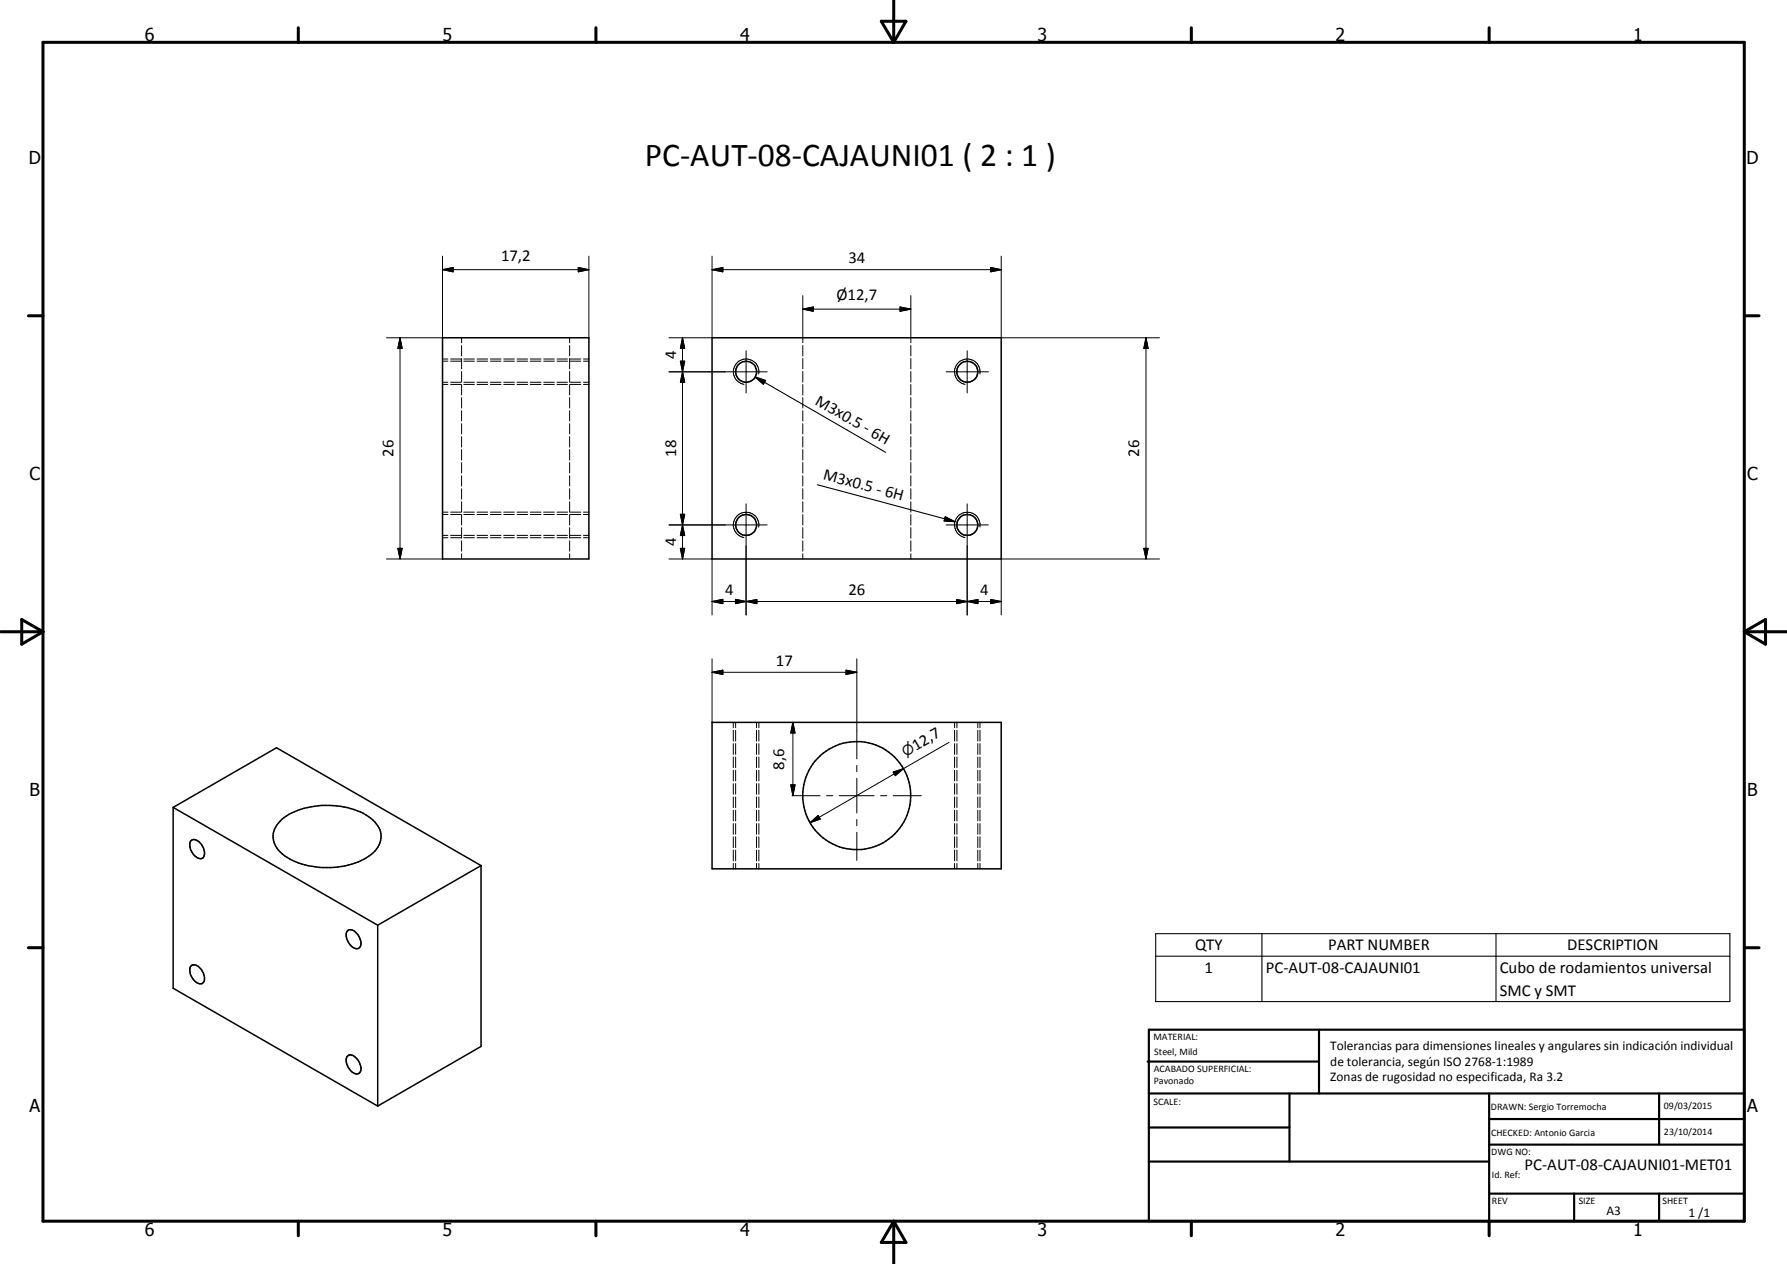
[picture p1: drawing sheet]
<svg xmlns="http://www.w3.org/2000/svg" width="420mm" height="297mm" viewBox="0 0 420 297" stroke-linecap="round" stroke-linejoin="round" font-family="sans-serif">
<g fill="none" stroke="#000" stroke-width=".35">
<path d="M104 79.4h34.5v52h-34.5zM167.4 79.4h68v52h-68zM167.4 169.8h68v34.4h-68zM40.7 189.7v42.5l48.1 27.7M40.7 189.7l48.1 27.7M40.7 189.7l24.3-14 48.1 27.7M44.9 197.5a1.91 1.91 0 0 1 2.7 1.3l.2 .4a1.81 1.81 0 0 1-.4 2.6 3.1 3.1 0 0 1-2.5-4.3zM66.2 192.6a17.8 17.8 0 0 1 14.7-2.9 11.4 11.4 0 0 1 8.2 4.8 5.1 5.1 0 0 1-2.3 6.7 19.4 19.4 0 0 1-18.7 .6 6.1 6.1 0 0 1-3.8-5.9 6 6 0 0 1 1.9-3.3zM81.9 218.6a2.17 2.17 0 0 1 2.5 1.4l.1 .3a1.85 1.85 0 0 1-.1 2.5 2.3 2.3 0 0 1-2.7-1.7l-.3-1.1a1.44 1.44 0 0 1 .5-1.4zM88.8 217.4v42.5M113.1 203.4v42.5l-24.3 14M113.1 203.4l-24.3 14"/>
<path d="M44.8 227.2a1.46 1.46 0 0 1 2.3 .4 2.97 2.97 0 0 1 .7 3.3 1.76 1.76 0 0 1-2.5-.9 3 3 0 0 1-.5-2.8zM81.6 248.3a1.42 1.42 0 0 1 2.3 .5 2.87 2.87 0 0 1 .6 3.3 1.56 1.56 0 0 1-2.2-.6l-.6-1a2.4 2.4 0 0 1-.1-2.2z"/>
<circle cx="175.4" cy="87.4" r="2.45"/>
<circle cx="227.4" cy="87.4" r="2.46"/>
<circle cx="175.4" cy="123.4" r="2.47"/>
<circle cx="227.4" cy="123.4" r="2.47"/>
<circle cx="201.4" cy="187" r="12.7"/>
</g>
<path d="M177.6 88.6l2.4 .8-.5 .9zM177.6 88.6l30.6 17.7M178.4 87.9a3 3 0 0 0-2.5-3.5 3 3 0 0 0-3.4 2.5 3 3 0 0 0 2.4 3.4M230.4 87.9a3 3 0 0 0-2.4-3.5 3 3 0 0 0-3.5 2.4 3 3 0 0 0 2.4 3.5M192.2 113.9l32.3 8.7M178.4 123.9a3 3 0 0 0-2.5-3.5 3 3 0 0 0-3.4 2.5 3 3 0 0 0 2.4 3.4M222.2 121.5l2.3 1.1-2.5-.2zM230.4 123.9a3 3 0 0 0-2.4-3.5 3 3 0 0 0-3.5 2.4 3 3 0 0 0 2.4 3.5M271.7 219.4h135v16h-135zM296.7 219.4v16M351.7 219.4v16M271.7 224.7h135" fill="none" stroke="#000" stroke-width=".25"/>
<g fill="none" stroke="#000" stroke-width=".24">
<path d="M94.1 79.4l.5 2.5h-1.1zM94.1 79.4v52M104 63.4l2.5-.5v1zM104 63.4h34.5M104 60.2v19.2h-13.1M108.5 79.4v1.2M133.9 79.4v1.2M136 62.9l2.5 .5-2.5 .5zM138.5 60.2v19.2M160.5 79.4l.5 2.5h-1zM160.5 79.4v52M167.4 63.4l2.6-.5v1z"/>
<path d="M167.4 63.4h68M167.4 60.2v19.2h-10.1M188.8 72.6l2.4-.5v1.1zM188.8 69.5v11.1M188.8 72.6h25.4M211.6 72.1l2.6 .5-2.6 .6zM214.2 69.5v11.1M232.9 62.9l2.5 .5-2.5 .5zM235.4 60.2v19.2h37.2M269.4 79.4l.5 2.5h-1zM269.4 79.4v52M104 89.8h1.3"/>
<path d="M104 84.9h1.3M104 90.3h1.3M104 84.4h1.3M105.9 89.8h2.5M105.9 84.9h2.5M105.9 90.3h2.5M105.9 84.4h2.5M108.5 81.2v2.5M108.5 84.2v2.5M108.5 87.3v2.5M108.5 90.4v2.4M108.5 93.4v2.5"/>
<path d="M108.5 96.5v2.4M108.5 99.6v2.4M109 89.8h2.5M109 84.9h2.5M109 90.3h2.5M109 84.4h2.5M112.2 89.8h2.5M112.2 84.9h2.5M112.2 90.3h2.5M112.2 84.4h2.5M115.3 89.8h2.5M115.3 84.9h2.5"/>
<path d="M115.3 90.3h2.5M115.3 84.4h2.5M118.4 89.8h2.5M118.4 84.9h2.5M118.4 90.3h2.5M118.4 84.4h2.5M121.6 89.8h2.5M121.6 84.9h2.5M121.6 90.3h2.5M121.6 84.4h2.5M124.7 89.8h2.5M124.7 84.9h2.5"/>
<path d="M124.7 90.3h2.5M124.7 84.4h2.5M127.8 89.8h2.5M127.8 84.9h2.5M127.8 90.3h2.5M127.8 84.4h2.5M131 89.8h2.4M131 84.9h2.4M131 90.3h2.4M131 84.4h2.4M133.9 81.2v2.5M133.9 84.2v2.5"/>
<path d="M133.9 87.3v2.5M133.9 90.4v2.4M133.9 93.4v2.5M133.9 96.5v2.4M133.9 99.6v2.4M134.1 89.8h2.5M134.1 84.9h2.5M134.1 90.3h2.5M134.1 84.4h2.5M137.2 89.8h1.3M137.2 84.9h1.3M137.2 90.3h1.3"/>
<path d="M137.2 84.4h1.3M157.3 87.4h23.1M160 84.9h1l-.5 2.5zM160 84.9h1l-1 5h1zM160.5 87.4l.5 2.5h-1zM175.4 82.4v9.9M188.8 81.2v2.5M188.8 84.2v2.5M188.8 87.3v2.5M188.8 90.4v2.4M188.8 93.4v2.5M188.8 96.5v2.4"/>
<path d="M188.8 99.6v2.4M214.2 81.2v2.5M214.2 84.2v2.5M214.2 87.3v2.5M214.2 90.4v2.4M214.2 93.4v2.5M214.2 96.5v2.4M214.2 99.6v2.4M222.5 87.4h9.9M227.4 82.4v9.9M108.5 102.6v2.5M108.5 105.7v2.4"/>
<path d="M108.5 108.7v2.5M108.5 111.8v2.4M108.5 114.9v2.4M108.5 117.9v2.5M133.9 102.6v2.5M133.9 105.7v2.4M133.9 108.7v2.5M133.9 111.8v2.4M133.9 114.9v2.4M133.9 117.9v2.5M175.4 118.4v26.1M188.8 102.6v2.5"/>
<path d="M188.8 105.7v2.4M188.8 108.7v2.5M188.8 111.8v2.4M188.8 114.9v2.4M188.8 117.9v2.5M214.2 102.6v2.5M214.2 105.7v2.4M214.2 108.7v2.5M214.2 111.8v2.4M214.2 114.9v2.4M214.2 117.9v2.5M227.4 118.4v26.1"/>
<path d="M90.9 131.4h13.1M93.5 128.9h1.1l-.5 2.5zM104 125.8h1.3M104 120.9h1.3M104 126.4h1.3M104 120.4h1.3M105.9 125.8h2.5M105.9 120.9h2.5M105.9 126.4h2.5M105.9 120.4h2.5M108.5 120.9v2.5M108.5 124v2.5"/>
<path d="M108.5 127.1v2.4M108.5 130.1v1.3M109 125.8h2.5M109 120.9h2.5M109 126.4h2.5M109 120.4h2.5M112.2 125.8h2.5M112.2 120.9h2.5M112.2 126.4h2.5M112.2 120.4h2.5M115.3 125.8h2.5M115.3 120.9h2.5"/>
<path d="M115.3 126.4h2.5M115.3 120.4h2.5M118.4 125.8h2.5M118.4 120.9h2.5M118.4 126.4h2.5M118.4 120.4h2.5M121.6 125.8h2.5M121.6 120.9h2.5M121.6 126.4h2.5M121.6 120.4h2.5M124.7 125.8h2.5M124.7 120.9h2.5"/>
<path d="M124.7 126.4h2.5M124.7 120.4h2.5M127.8 125.8h2.5M127.8 120.9h2.5M127.8 126.4h2.5M127.8 120.4h2.5M131 125.8h2.4M131 120.9h2.4M131 126.4h2.4M131 120.4h2.4M133.9 120.9v2.5M133.9 124v2.5"/>
<path d="M133.9 127.1v2.4M133.9 130.1v1.3M134.1 125.8h2.5M134.1 120.9h2.5M134.1 126.4h2.5M134.1 120.4h2.5M137.2 125.8h1.3M137.2 120.9h1.3M137.2 126.4h1.3M137.2 120.4h1.3M157.3 131.4h10.1v13.1M157.3 123.4h23.1"/>
<path d="M160 120.9h1l-.5 2.5zM160 128.9h1l-.5 2.5zM160 120.9l1 5h-1l1-5zM160.5 123.4l.5 2.5h-1zM188.8 120.9v2.5M188.8 124v2.5M188.8 127.1v2.4M188.8 130.1v1.3M214.2 120.9v2.5M214.2 124v2.5M214.2 127.1v2.4M214.2 130.1v1.3"/>
<path d="M222.5 123.4h9.9M268.9 128.9h1l-.5 2.5zM272.6 131.4h-37.2v13.1M167.4 141.4l2.6-.6v1.1zM167.4 158l2.6-.5v1zM167.4 154.8v15M167.4 141.4h68M167.4 158h34.1M172.9 140.8l2.5 .6-2.5 .5zM175.4 141.4l2.6-.5v1zM198.9 157.5l2.6 .5-2.6 .5zM201.5 154.8v23.6"/>
<path d="M224.9 140.9l2.5 .5-2.5 .5zM227.4 141.4l2.5-.5v1zM232.9 140.9l2.5 .5-2.5 .5zM172.4 169.8v1.2M172.4 171.6v2.6M172.4 174.8v2.5M172.4 177.9v2.5M173 169.8v1.2M173 171.6v2.6M173 174.8v2.5M173 177.9v2.5M177.9 169.8v1.2"/>
<path d="M177.9 171.6v2.6M177.9 174.8v2.5M177.9 177.9v2.5M178.4 169.8v1.2M178.4 171.6v2.6M178.4 174.8v2.5M178.4 177.9v2.5M186.4 169.8l.5 2.5h-1zM186.4 169.8v17.2M201.5 179.9v1.5M223.1 174.5l-10.7 6.1M224.4 169.8v1.2"/>
<path d="M224.4 171.6v2.6M224.4 174.8v2.5M224.4 177.9v2.5M225 169.8v1.2M225 171.6v2.6M225 174.8v2.5M225 177.9v2.5M229.9 169.8v1.2M229.9 171.6v2.6M229.9 174.8v2.5M229.9 177.9v2.5M230.4 169.8v1.2"/>
<path d="M230.4 171.6v2.6M230.4 174.8v2.5M230.4 177.9v2.5M172.4 181v2.5M172.4 184.1v2.5M172.4 187.3v2.5M172.4 190.4v2.5M172.4 193.5v2.5M172.4 196.6v2.6M172.4 199.8v2.5M173 181v2.5M173 184.1v2.5"/>
<path d="M173 187.3v2.5M173 190.4v2.5M173 193.5v2.5M173 196.6v2.6M173 199.8v2.5M177.9 181v2.5M177.9 184.1v2.5M177.9 187.3v2.5M177.9 190.4v2.5M177.9 193.5v2.5M177.9 196.6v2.6M177.9 199.8v2.5"/>
<path d="M178.4 181v2.5M178.4 184.1v2.5M178.4 187.3v2.5M178.4 190.4v2.5M178.4 193.5v2.5M178.4 196.6v2.6M178.4 199.8v2.5M185.9 184.4h1l-.5 2.6zM186.2 187h6.6M190.4 193.3l2-1.7 .5 .9zM194.3 187h1.5M197.3 187h8.2"/>
<path d="M201.5 182.9v8.2M201.5 192.6v1.5M201.5 195.6v6.6M207 187h1.5M210 181.4l2.4-.8-1.9 1.7zM210 187h6.6M212.4 180.6l-22 12.7M224.4 181v2.5M224.4 184.1v2.5M224.4 187.3v2.5M224.4 190.4v2.5M224.4 193.5v2.5"/>
<path d="M224.4 196.6v2.6M224.4 199.8v2.5M225 181v2.5M225 184.1v2.5M225 187.3v2.5M225 190.4v2.5M225 193.5v2.5M225 196.6v2.6M225 199.8v2.5M229.9 181v2.5M229.9 184.1v2.5M229.9 187.3v2.5"/>
<path d="M229.9 190.4v2.5M229.9 193.5v2.5M229.9 196.6v2.6M229.9 199.8v2.5M230.4 181v2.5M230.4 184.1v2.5M230.4 187.3v2.5M230.4 190.4v2.5M230.4 193.5v2.5M230.4 196.6v2.6M230.4 199.8v2.5M172.4 202.9v1.3"/>
<path d="M173 202.9v1.3M177.9 202.9v1.3M178.4 202.9v1.3M224.4 202.9v1.3M225 202.9v1.3M229.9 202.9v1.3M230.4 202.9v1.3"/>
</g>
<g fill="none" stroke="#000" stroke-width=".71">
<path d="M10.1 9.9h400v277.1h-400zM70.1 6.5v3.4M140.1 6.5v3.4M207.2 5h5.8l-2.9 4.9zM210.1 0v9.9M280.1 6.5v3.4M350.1 6.5v3.4M6.7 74.2h3.4M410.1 74.2h3.5M.1 148.5h10M5.1 145.6l5 2.9-5 2.9zM410.1 148.5h10"/>
<path d="M410.1 148.5l5-2.9v5.8zM6.7 222.7h3.4M410.1 222.7h3.5M70.1 287v3.4M140.1 287v3.4M210.1 287v10M210.1 287l2.9 5h-5.8zM280.1 287v3.4M350.1 287v3.4"/>
</g>
<g fill="none" stroke="#000" stroke-width=".51">
<path d="M269.8 249.5h40.3M270.1 242h140v45h-140zM270.1 257h140M303.2 257v16M310.1 242v15M350.1 257v30M390.1 257v12M270.1 265h33.1M270.1 273h80M350.1 269h60M350.1 263h60M350.1 280.5h60"/>
<path d="M370.1 280.5v6.5M390.1 280.5v6.5"/>
</g>
<g fill="#000">
<path d="M104 63.4l2.5-.5v1zM136 62.9l2.5 .5-2.5 .5zM167.4 63.4l2.6-.5v1zM188.8 72.6l2.4-.5v1.1zM211.6 72.1l2.6 .5-2.6 .6zM232.9 62.9l2.5 .5-2.5 .5zM94.1 79.4l.5 2.5h-1.1zM160 84.9h1l-.5 2.5zM160.5 87.4l.5 2.5h-1zM160.5 79.4l.5 2.5h-1zM177.6 88.6l2.4 .8-.5 .9zM269.4 79.4l.5 2.5h-1z"/>
<path d="M93.5 128.9h1.1l-.5 2.5zM160 120.9h1l-.5 2.5zM160 128.9h1l-.5 2.5zM160.5 123.4l.5 2.5h-1zM222.2 121.5l2.3 1.1-2.5-.2zM268.9 128.9h1l-.5 2.5zM167.4 141.4l2.6-.6v1.1zM167.4 158l2.6-.5v1zM172.9 140.8l2.5 .6-2.5 .5zM175.4 141.4l2.6-.5v1zM198.9 157.5l2.6 .5-2.6 .5zM224.9 140.9l2.5 .5-2.5 .5z"/>
<path d="M227.4 141.4l2.5-.5v1zM232.9 140.9l2.5 .5-2.5 .5zM186.4 169.8l.5 2.5h-1zM185.9 184.4h1l-.5 2.6zM190.4 193.3l2-1.7 .5 .9zM210 181.4l2.4-.8-1.9 1.7z"/>
</g>
<text font-size="7.9" x="151.6" y="39.1">PC-AUT-08-CAJAUNI01 ( 2 : 1 )</text>
<g font-size="4.2">
<text x="34" y="9.6">6</text>
<text x="104" y="9.6">5</text>
<text x="174" y="9.6">4</text>
<text x="244" y="9.6">3</text>
<text x="314" y="9.6">2</text>
<text x="384" y="9.6">1</text>
<text x="6.8" y="38.7">D</text>
<text x="410.6" y="38.7">D</text>
<text x="7" y="112.9">C</text>
<text x="410.8" y="112.9">C</text>
<text x="7" y="187.1">B</text>
<text x="410.8" y="187.1">B</text>
<text x="7" y="261.4">A</text>
<text x="410.8" y="261.4">A</text>
<text x="34" y="290.4">6</text>
<text x="104" y="290.4">5</text>
<text x="174" y="290.4">4</text>
<text x="244" y="290.4">3</text>
<text x="314" y="290.4">2</text>
<text x="384" y="290.4">1</text>
</g>
<g font-size="3.9">
<text x="117.8" y="61.3">17,2</text>
<text x="199.5" y="61.8">34</text>
<text x="196.7" y="70.6">Ø12,7</text>
<text x="158.9" y="84.4" transform="rotate(-90 158.9 84.4)">4</text>
<text x="191.5" y="94.8" transform="rotate(30 191.5 94.8)">M3x0.5 - 6H</text>
<text x="92.5" y="107.4" transform="rotate(-90 92.5 107.4)">26</text>
<text x="158.9" y="107.4" transform="rotate(-90 158.9 107.4)">18</text>
<text x="267.9" y="107.4" transform="rotate(-90 267.9 107.4)">26</text>
<text x="193.4" y="112.6" transform="rotate(15 193.4 112.6)">M3x0.5 - 6H</text>
<text x="158.9" y="128.4" transform="rotate(-90 158.9 128.4)">4</text>
<text x="170.5" y="139.9">4</text>
<text x="199.5" y="139.9">26</text>
<text x="230.5" y="139.9">4</text>
<text x="182.4" y="156.5">17</text>
<text x="215.3" y="176.4" transform="rotate(-30 215.3 176.4)">12,7</text>
<text x="184.3" y="180.8" transform="rotate(-90 184.3 180.8)">8,6</text>
<text x="281" y="223.4">QTY</text>
<text x="312.3" y="223.3">PART NUMBER</text>
<text x="368.5" y="223.4">DESCRIPTION</text>
<text x="283.2" y="228.6">1</text>
<text x="297.6" y="228.6">PC-AUT-08-CAJAUNI01</text>
<text x="352.6" y="228.7">Cubo de rodamientos universal</text>
<text x="352.6" y="234.1">SMC y SMT</text>
<text x="358.5" y="275">PC-AUT-08-CAJAUNI01-MET01</text>
</g>
<text font-size="3.3" x="212.9" y="177.8" transform="rotate(-30 212.9 177.8)">n</text>
<g font-size="3.1">
<text x="312.7" y="246.8">Tolerancias para dimensiones lineales y angulares sin indicación individual</text>
<text x="312.7" y="250.4">de tolerancia, según ISO 2768-1:1989</text>
<text x="312.7" y="254">Zonas de rugosidad no especificada, Ra 3.2</text>
<text x="377.7" y="285.6">A3</text>
<text x="397" y="285.9">1 /1</text>
</g>
<g font-size="2.4">
<text x="271.2" y="244.4">MATERIAL:</text>
<text x="271.3" y="252">ACABADO SUPERFICIAL:</text>
<text x="271.4" y="247.9">Steel, Mild</text>
<text x="271.3" y="254.6">Pavonado</text>
<text x="271.2" y="259.7">SCALE:</text>
<text x="350.6" y="260.8">DRAWN: Sergio Torremocha</text>
<text x="391.2" y="260.6">09/03/2015</text>
<text x="350.6" y="267">CHECKED: Antonio Garcia</text>
<text x="391.2" y="266.7">23/10/2014</text>
<text x="350.6" y="271.4">DWG NO:</text>
<text x="350.8" y="276.9">Id. Ref:</text>
<text x="350.8" y="282.8">REV</text>
<text x="371.2" y="282.9">SIZE</text>
<text x="390.9" y="282.9">SHEET</text>
</g>
</svg>
